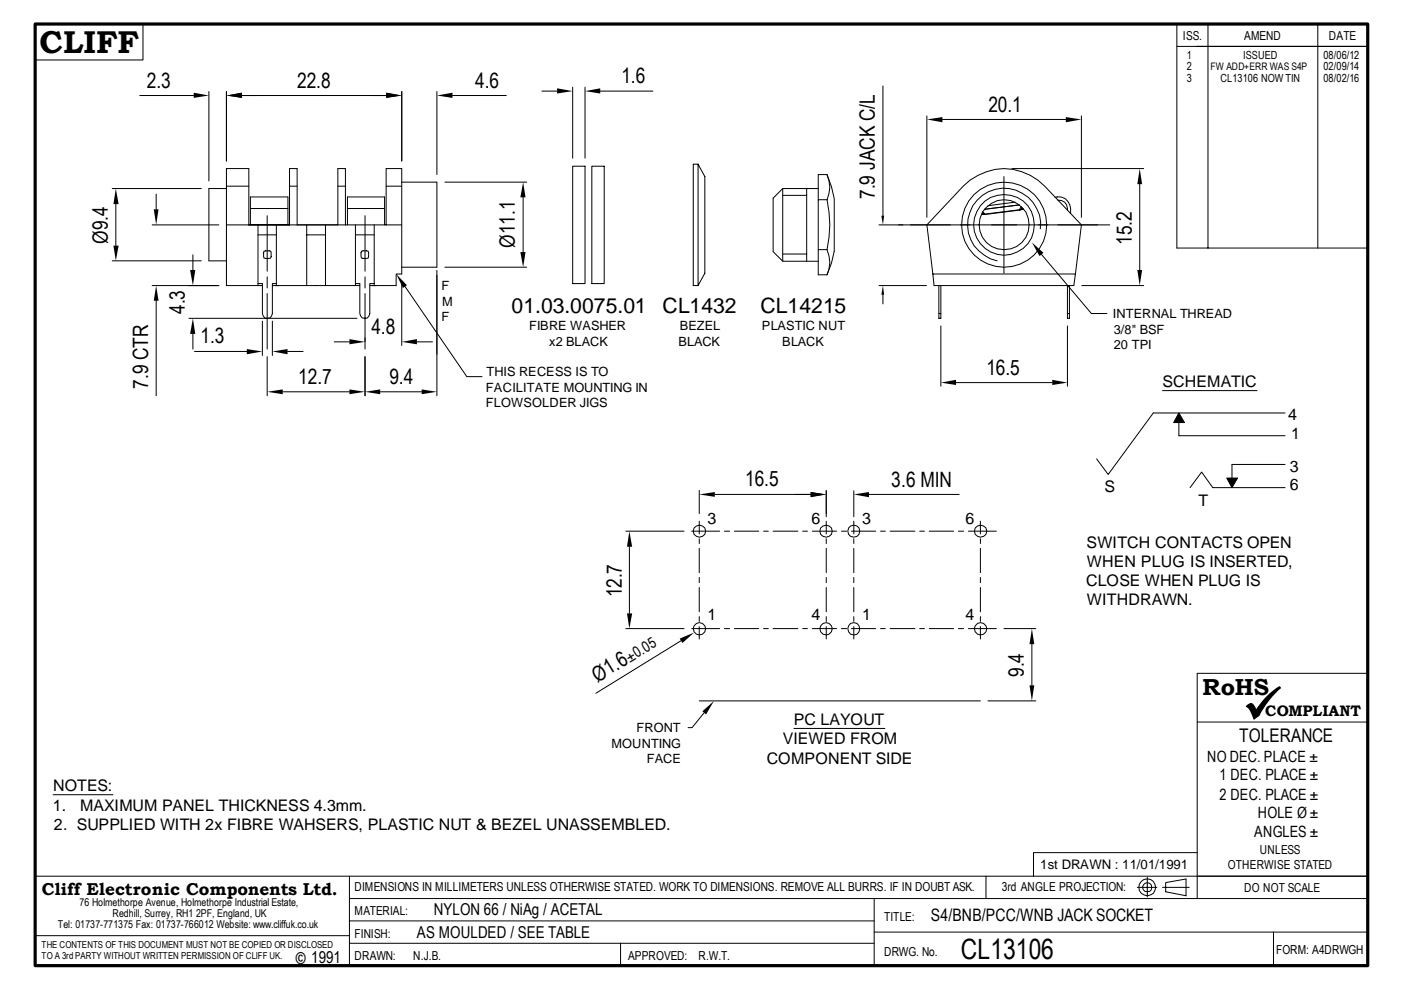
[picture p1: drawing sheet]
<svg xmlns="http://www.w3.org/2000/svg" width="297mm" height="210mm" viewBox="0 0 297 210" stroke-linecap="round" stroke-linejoin="round" font-family="sans-serif">
<g fill="none" stroke="#000" stroke-width=".21">
<path d="M30.3 5.1v7.6h-22.8M44.3 19.4v19M48 19.4v14.7M85.2 19.4v14.7M92.6 19.4v17.6M114.9 19.3h3.2M121.4 18.5v15M124 18.5v15M127.3 19.3h11.1M187.2 18.2v27.5M249.5 5.1v47.5zM249.5 9.8h40.5h-36.2"/>
<path d="M256.1 5.1v47.5M279.4 5.1v47.5M23.8 40h18.9M29.6 20.3h11.5M48 40v15.3M48 39.5h4.8M51.3 20.3h30.6M61.4 39.5h1.6M71.6 39.5h1.6M81.9 39.5h3.3M85.2 38.6h7.4v18.1h-7.4M94.3 38.6h17.4"/>
<path d="M95.9 20.3h11.5M121.4 35.2h2.6v24.9h-2.6zM125.5 35.2h2.6v24.9h-2.6zM148 34.8l1.4 2.6v20.5l-1.4 2.6M148 34.8v25.7M148 34.8h-1v25.7h1M166 40v15.4h7.5M171 40v15.4M173.5 40h-7.5l-2.1 2v11.4l2.1 2M175.3 37a6.3 6.3 0 0 1 0 5.3M175.3 37l1 2.6 .6 2.5v11.2l-.6 2.5-1 2.5M175.3 37h-1.8v5.3"/>
<path d="M196.5 24.6v21.5M199.8 25.3h26.2M212.9 37.4v20.5M214.5 35.7h28M229.3 24.6v21.5M241.6 39v18.3M23.8 55.3h18.9M24.6 43.3v8.8M32.3 47.7h14.1M33.1 41.2v3.2M40.9 54v3.3M44.3 55.3h3.7"/>
<path d="M48 55.3v5.2h7.6M48 47.7h15M52.8 47.7v-12h-4.8v4.3h-3.7v15.3M53.1 44.2h7.9M53.1 47.7v-5.9h7.9v5.9M54.7 49.8h3.9M54.7 47.7v12.9M56 53.3h1.4v1.4h-1.4zM56.6 45.7v11.8M56.6 58.7v2.4M58.6 47.7v12.9M61.4 47.7v-12h1.6v12"/>
<path d="M63 47.7h8.6v-12h1.6v12M65 49.8h4M65 47.7v12.9M69 47.7v12.9M73.7 47.7v-5.9h7.8v5.9M73.7 44.2h7.8M75.4 47.7v12.8M75.4 49.8h3.9M76.6 53.3h1.5v1.4h-1.5zM77.4 45.7v11.8M77.4 58.7v2.4M79.3 47.7v12.8"/>
<path d="M81.9 47.7v-12h3.3v22.4h-1.2v2.5h-5.6M85.2 47.7h-22.1M85.2 59.7v13.5M92.6 57.3v26.6M94.3 56.7h17.4M110.9 41.8v11.6M166 53.9h5M166 41.4h5M173.5 52.9v5.4h1.8M175.3 52.9a6.3 6.3 0 0 1 0 5.4M175.3 42.3a24.1 24.1 0 0 1 0 10.6M175.3 42.3h-1.8v10.6h1.8"/>
<path d="M197.8 58.1h30.2l-.3 2.4h-29.7l-1.5-12.8 7.7-8.2a11.9 11.9 0 0 1 17.3 0l7.8 8.2-1.3 10.4M207.6 47.6l-21.2 .1M207.7 47.7h10.3M208.3 45.1l.2 .3M208.4 44.9l.4 .5M208.5 45.4l-.4 .1h.7M208.5 45.4h.3M208.5 45.4l.3 .1M208.8 45.4v.1M215.2 42.9l-5.7 .7M216.2 43.4l-7.5 1M216.2 44.5l-7.4 1"/>
<path d="M216.5 44.4l-.3 .1M216.5 43.8l-.3 .7-7.4 .9M216.7 44l-.2 .4M216.9 44.3l-.4 .1M216.9 44.3l-.7 .2M216.9 44.3h.1M218.1 47.7h17.2M220.6 48.5a7.8 7.8 0 0 0-6.7-8.5 7.8 7.8 0 0 0-8.7 6.4 7.8 7.8 0 0 0 6.2 8.9M220.8 53.9l10.6 12.6h3.3M223.7 41.8a2.51 2.51 0 0 1 3.3 2.4v1M224.3 42.4a1.8 1.8 0 0 1 2 2.1M249.5 52.6h40.5"/>
<path d="M32.3 60.6h14.1M33.1 63.8v20.1M40.1 67.5h35.6M40.9 70.8v3.2M41.2 74.5h11.1M55.6 68.1v7.3M56.6 75.6v8.3M56.6 62.2v11.8M57.7 68.1v7.3M57.7 60.6h18.6M58.6 60.1h-.9v6.4a1.06 1.06 0 0 1-1 1 1.06 1.06 0 0 1-1.1-1v-6.4h-.9M61 74.5h3.3"/>
<path d="M70.9 72.5h3.2M77.4 75.6v8.3M77.4 62.2v11.8M79.3 60.1h-.9v6.4a1.06 1.06 0 0 1-1.1 1 1.06 1.06 0 0 1-1-1v-6.4h-.9M85.9 60.7l13.1 19.2h3.2M88.4 72.5h3.3M186.4 60.6h10M187.2 62.5v1.9M199.1 66.5h.4M199.1 60.6v6.9h.4v-6.9M199.5 69.1v12.8M226.3 66.5h.4z"/>
<path d="M226.3 60.6v6.9h.4v-6.9M226.3 69.1v12.8M229.4 60.6h13.1M59.9 83.1h14.2M80.6 83.1h8.8M202.7 81.1h20.4M246.5 82.8h20M249.9 87.6l1.2 2h-2.3zM249.9 89.6v2.8h22.6M272.5 87.6h-28l-9.5 13-2.5-3.3M272.5 98.5h-11.3v2.9M132.7 112.6h12.3"/>
<path d="M133.4 115.9v14.2M146.6 112.6h6M148.3 104v4.9M148.3 110.5v2.7M148.3 114.2v1M148.3 116.3v5.1M151.6 104.8h20.3M153.6 112.6h1.1M155.7 112.6h5.2M161.9 112.6h1M163.9 112.6h5.3M170.2 112.6h1"/>
<path d="M172.2 112.6h5.2M175.2 104v5.6M175.2 110.5v2.7M175.2 114.2v1M175.2 116.3v5.1M178.4 112.6h1.1M180.5 112.6h5.2M181 104.1v5.5M181 110.5v2.7M181 114.2v1M181 116.3v5.1M184.2 104.8h19.2"/>
<path d="M186.7 112.6h1M188.7 112.6h5.3M195 112.6h1M197 112.6h5.2M203.2 112.6h1.1M205.3 112.6h5.9M207.9 110.5v2.7M207.9 114.2v1M207.9 116.3v5.1M260.1 101.4h2.3l-1.2 2zM272.5 103.4h-15.4l-2.3-3.3-2.5 3.3M132.7 133.3h12.3"/>
<path d="M144.4 135.8l-18.1 11.2M146.6 133.3h6M148.3 122.4v1.1M148.3 124.6v5.1M148.3 130.7v1.1M148.3 132.9v2.6M153.6 133.3h1.1M155.7 133.3h5.2M161.9 133.3h1M163.9 133.3h5.3M170.2 133.3h1M172.2 133.3h5.2"/>
<path d="M175.2 122.4v1.1M175.2 124.6v5.1M175.2 130.7v1.1M175.2 132.9v2.6M178.4 133.3h1.1M180.5 133.3h5.2M181 122.4v1.1M181 124.6v5.1M181 130.7v1.1M181 132.9v2.6M186.7 133.3h1M188.7 133.3h5.3"/>
<path d="M195 133.3h1M197 133.3h5.2M203.2 133.3h1.1M205.3 133.3h5.9M207.9 122.4v1.1M207.9 124.6v5.1M207.9 130.7v1.1M207.9 132.9v2.6M212.9 133.3h6.7M218.8 136.6v8.7M148.3 148.6h59.6M149.3 151.1l-2.6 3.2h-.8"/>
<path d="M168.3 154.4h19.3M209.5 148.6h10.1M253.8 153.1h36.2M290 142.8h-36.2v47.7M11.3 168.5h12.7M7.5 198.4h66.6M7.5 185.8h282.5M74.1 190.5h215.9M74.1 195.3h111.2M74.1 200h111.2M74.1 185.8v18.9M131.6 200v4.7"/>
<path d="M185.3 197.6h104.7M185.3 190.5v14.2M209 185.8v4.7M241.1 188.1h4.2M243.3 186v4.2M246.5 188.1h5.6M247.1 187.1l4.4-.7v3.5l-4.4-.8zM253.8 180.8h-34.7v5M270 197.6v7.1"/>
<circle cx="212.9" cy="47.6" r="6.4"/>
<circle cx="212.9" cy="47.6" r="9"/>
<circle cx="212.9" cy="47.7" r="5.3"/>
<circle cx="148.3" cy="112.6" r="1.28"/>
<circle cx="175.2" cy="112.6" r="1.28"/>
<circle cx="181" cy="112.6" r="1.28"/>
<circle cx="207.9" cy="112.6" r="1.28"/>
<circle cx="148.3" cy="133.3" r="1.31"/>
<circle cx="175.1" cy="133.3" r="1.31"/>
<circle cx="181" cy="133.3" r="1.31"/>
<circle cx="207.9" cy="133.3" r="1.31"/>
<circle cx="243.2" cy="188.1" r=".97"/>
<circle cx="243.2" cy="188.1" r="1.8"/>
</g>
<g fill="#000">
<path d="M41.1 19.7l3.2 .5-3.2 .6zM48 20.2l3.3-.5v1.1zM81.9 19.7l3.3 .5-3.3 .6zM92.6 20.2l3.3-.5v1.1zM118.1 18.7l3.3 .6-3.3 .5zM124 19.3l3.3-.6v1.1zM196.5 25.3l3.3-.5v1.1zM226 24.8l3.3 .5-3.3 .6zM241.6 35.7l.6 3.3h-1.1zM24.6 40l.5 3.3h-1.1zM24 52.1h1.1l-.5 3.2zM32.6 44.4h1l-.5 3.3z"/>
<path d="M40.3 57.2h1.1l-.5 3.4zM110.9 38.6l.5 3.2h-1.1zM110.3 53.4h1.1l-.5 3.3zM186.9 45.7h.6l-.3 2zM218.8 51.4l2.4 2.2-.8 .7zM241.1 57.2h1.1l-.6 3.4zM33.1 60.6l.5 3.2h-1zM40.9 67.5l.5 3.3h-1.1zM52.3 74l3.3 .5-3.3 .6zM57.7 74.5l3.3-.5v1.1zM74.1 71.9l3.3 .6-3.3 .5zM84 58.1l2.3 2.4-.9 .6z"/>
<path d="M85.2 72.5l3.2-.6v1.1zM187.2 60.6l.3 1.9h-.6zM56.6 83.1l3.3-.5v1zM74.1 82.6l3.3 .5-3.3 .5zM77.4 83.1l3.2-.5v1zM89.4 82.6l3.2 .5-3.2 .5zM199.5 81.1l3.2-.6v1.1zM223.1 80.5l3.2 .6-3.2 .5zM249.9 87.6l1.2 2h-2.3zM133.4 112.6l.6 3.3h-1.1zM148.3 104.8l3.3-.5v1zM171.9 104.3l3.3 .5-3.3 .5z"/>
<path d="M171.9 104.3l3.3 .5-3.3 .6zM181 104.8l3.2-.5v1.1zM260.1 101.4h2.3l-1.2 2zM132.9 130.1h1.1l-.6 3.2zM144.1 135.4l3.1-1.3-2.5 2.2zM218.8 133.3l.5 3.3h-1zM148.9 150.8l2.5-2.2-1.7 2.9zM218.3 145.3h1l-.5 3.3z"/>
</g>
<path d="M7.5 5.1h282.5v199.6h-282.5z" fill="none" stroke="#000" stroke-width=".68"/>
<text font-size="10.7" x="263.5" y="153.8">¸</text>
<text font-size="6.7" x="8.4" y="11.2">CLIFF</text>
<text font-size="5.9" x="203.7" y="203.4">CL13106</text>
<text font-size="4.9" x="254.9" y="147.3">RoHS</text>
<g font-size="4.5">
<text x="131.7" y="17.6">1.6</text>
<text x="31.2" y="18.6">2.3</text>
<text x="63" y="18.6">22.8</text>
<text x="100.8" y="18.6">4.6</text>
<text x="209.5" y="23.7">20.1</text>
<text x="185.5" y="42.3" transform="rotate(-90 185.5 42.3)">7.9 JACK C/L</text>
<text x="22.9" y="51.7" transform="rotate(-90 22.9 51.7)">Ø9.4</text>
<text x="109.1" y="52.5" transform="rotate(-90 109.1 52.5)">Ø11.1</text>
<text x="239.9" y="51.9" transform="rotate(-90 239.9 51.9)">15.2</text>
<text x="39.2" y="66.6" transform="rotate(-90 39.2 66.6)">4.3</text>
<text x="78.7" y="70.8">4.8</text>
<text x="108.5" y="66.3">01.03.0075.01</text>
<text x="140.5" y="66.3">CL1432</text>
<text x="161.2" y="66.3">CL14215</text>
<text x="42.5" y="72.8">1.3</text>
<text x="31.4" y="82.5" transform="rotate(-90 31.4 82.5)">7.9 CTR</text>
<text x="63.2" y="81.5">12.7</text>
<text x="82.5" y="81.4">9.4</text>
<text x="209.1" y="79.4">16.5</text>
<text x="158" y="103.1">16.5</text>
<text x="189" y="103.2">3.6 MIN</text>
<text x="131.8" y="126.7" transform="rotate(-90 131.8 126.7)">12.7</text>
<text x="217.1" y="143.5" transform="rotate(-90 217.1 143.5)">9.4</text>
<text x="126.7" y="144.7" transform="rotate(-31 126.7 144.7)">Ø1.6</text>
</g>
<text font-size="4" x="262.7" y="157.3">TOLERANCE</text>
<g font-size="3.6">
<text x="8.9" y="189.8">Cliff Electronic Components Ltd.</text>
<text x="197.4" y="195.3">S4/BNB/PCC/WNB JACK SOCKET</text>
</g>
<g font-size="3.5">
<text x="91.9" y="194.1">NYLON 66 / NiAg / ACETAL</text>
<text x="88.4" y="198.8">AS MOULDED / SEE TABLE</text>
<text x="62.7" y="204.3">© 1991</text>
</g>
<g font-size="3.4">
<text x="246.5" y="82.1">SCHEMATIC</text>
<text x="273.1" y="89">4</text>
<text x="273.7" y="93.1">1</text>
<text x="273.5" y="100.1">3</text>
<text x="234.2" y="104.3">S</text>
<text x="254.1" y="107.2">T</text>
<text x="273.5" y="104">6</text>
<text x="150" y="111">3</text>
<text x="172" y="111">6</text>
<text x="182.8" y="111">3</text>
<text x="204.7" y="111">6</text>
<text x="230.4" y="116.1">SWITCH CONTACTS OPEN</text>
<text x="230.3" y="124.3">CLOSE WHEN PLUG IS</text>
<text x="230.5" y="120.2">WHEN PLUG IS INSERTED,</text>
<text x="150" y="131.5">1</text>
<text x="172" y="131.5">4</text>
<text x="182.8" y="131.5">1</text>
<text x="204.7" y="131.5">4</text>
<text x="230.5" y="128.4">WITHDRAWN.</text>
<text x="168.3" y="153.7">PC LAYOUT</text>
<text x="162.6" y="161.9">COMPONENT SIDE</text>
<text x="165.9" y="157.8">VIEWED FROM</text>
<text x="11.3" y="167.7">NOTES:</text>
<text x="11.2" y="171.9">1.</text>
<text x="17" y="171.9">MAXIMUM PANEL THICKNESS 4.3mm.</text>
<text x="11.4" y="176">2. SUPPLIED WITH 2x FIBRE WAHSERS, PLASTIC NUT &amp; BEZEL UNASSEMBLED.</text>
</g>
<g font-size="3.3">
<text x="255.9" y="161.5">NO DEC. PLACE ±</text>
<text x="258.6" y="165.5">1 DEC. PLACE ±</text>
<text x="258.6" y="169.5">2 DEC. PLACE ±</text>
<text x="266.7" y="173.5">HOLE Ø ±</text>
<text x="265.9" y="177.6">ANGLES ±</text>
</g>
<g font-size="3.2">
<text x="133.5" y="140.5" transform="rotate(-31 133.5 140.5)">±0.05</text>
<text x="268.2" y="151.9">COMPLIANT</text>
</g>
<text font-size="2.8" x="220.6" y="184.2">1st DRAWN : 11/01/1991</text>
<g font-size="2.7">
<text x="93.6" y="61.5">F</text>
<text x="93.7" y="64.8">M</text>
<text x="93.6" y="68">F</text>
<text x="112.2" y="70">FIBRE WASHER</text>
<text x="144.1" y="70">BEZEL</text>
<text x="161.5" y="70">PLASTIC NUT</text>
<text x="236" y="67.5">INTERNAL THREAD</text>
<text x="236.1" y="70.7">3/8&quot; BSF</text>
<text x="116.4" y="73.3">x2 BLACK</text>
<text x="143.8" y="73.3">BLACK</text>
<text x="165.9" y="73.3">BLACK</text>
<text x="236.1" y="74">20 TPI</text>
<text x="103" y="83.1">FACILITATE MOUNTING IN</text>
<text x="103.1" y="79.8">THIS RECESS IS TO</text>
<text x="103" y="86.3">FLOWSOLDER JIGS</text>
<text x="135" y="155.3">FRONT</text>
<text x="129.6" y="158.5">MOUNTING</text>
<text x="137.2" y="161.8">FACE</text>
</g>
<g font-size="2.6">
<text x="250.8" y="8.4">ISS.</text>
<text x="263.8" y="8.4">AMEND</text>
<text x="281.8" y="8.4">DATE</text>
<text x="260.3" y="184.3">OTHERWISE STATED</text>
<text x="267.1" y="181.1">UNLESS</text>
<text x="75.2" y="188.9">DIMENSIONS IN MILLIMETERS UNLESS OTHERWISE STATED. WORK TO DIMENSIONS. REMOVE ALL BURRS. IF IN DOUBT ASK.</text>
<text x="212.4" y="188.9">3rd ANGLE PROJECTION:</text>
<text x="263.8" y="189.1">DO NOT SCALE</text>
<text x="75.2" y="194">MATERIAL:</text>
<text x="187.5" y="195.3">TITLE:</text>
<text x="75.2" y="203.5">DRAWN:</text>
<text x="75.2" y="198.8">FINISH:</text>
<text x="87.6" y="203.5">N.J.B.</text>
<text x="133.2" y="203.6">APPROVED:</text>
<text x="148.1" y="203.5">R.W.T.</text>
<text x="187.5" y="202.6">DRWG. No.</text>
<text x="270.6" y="202.2">FORM: A4DRWGH</text>
</g>
<g font-size="2.4">
<text x="251.6" y="17.3">3</text>
<text x="251.6" y="14.9">2</text>
<text x="251.6" y="12.5">1</text>
<text x="258.7" y="17.3">CL13106 NOW TIN</text>
<text x="263.6" y="12.5">ISSUED</text>
<text x="280.6" y="17.3">08/02/16</text>
<text x="280.6" y="14.8">02/09/14</text>
<text x="280.6" y="12.5">08/06/12</text>
</g>
<g font-size="2.3">
<text x="12.3" y="196.8">Tel: 01737-771375 Fax: 01737-766012 Website: www.cliffuk.co.uk</text>
<text x="16.8" y="192.1">76 Holmethorpe Avenue, Holmethorpe Industrial Estate,</text>
<text x="23.9" y="194.5">Redhill, Surrey, RH1</text>
<text x="41.6" y="194.5">2PF, England, UK</text>
</g>
<text font-size="2.2" x="256.6" y="14.9">FW ADD+ERR WAS S4P</text>
<g font-size="2">
<text x="8.8" y="200.9">THE CONTENTS OF THIS DOCUMENT MUST NOT BE COPIED OR DISCLOSED</text>
<text x="8.8" y="203.3">TO A 3rdPARTY WITHOUT WRITTEN PERMISSION OF CLIFF UK.</text>
</g>
</svg>
